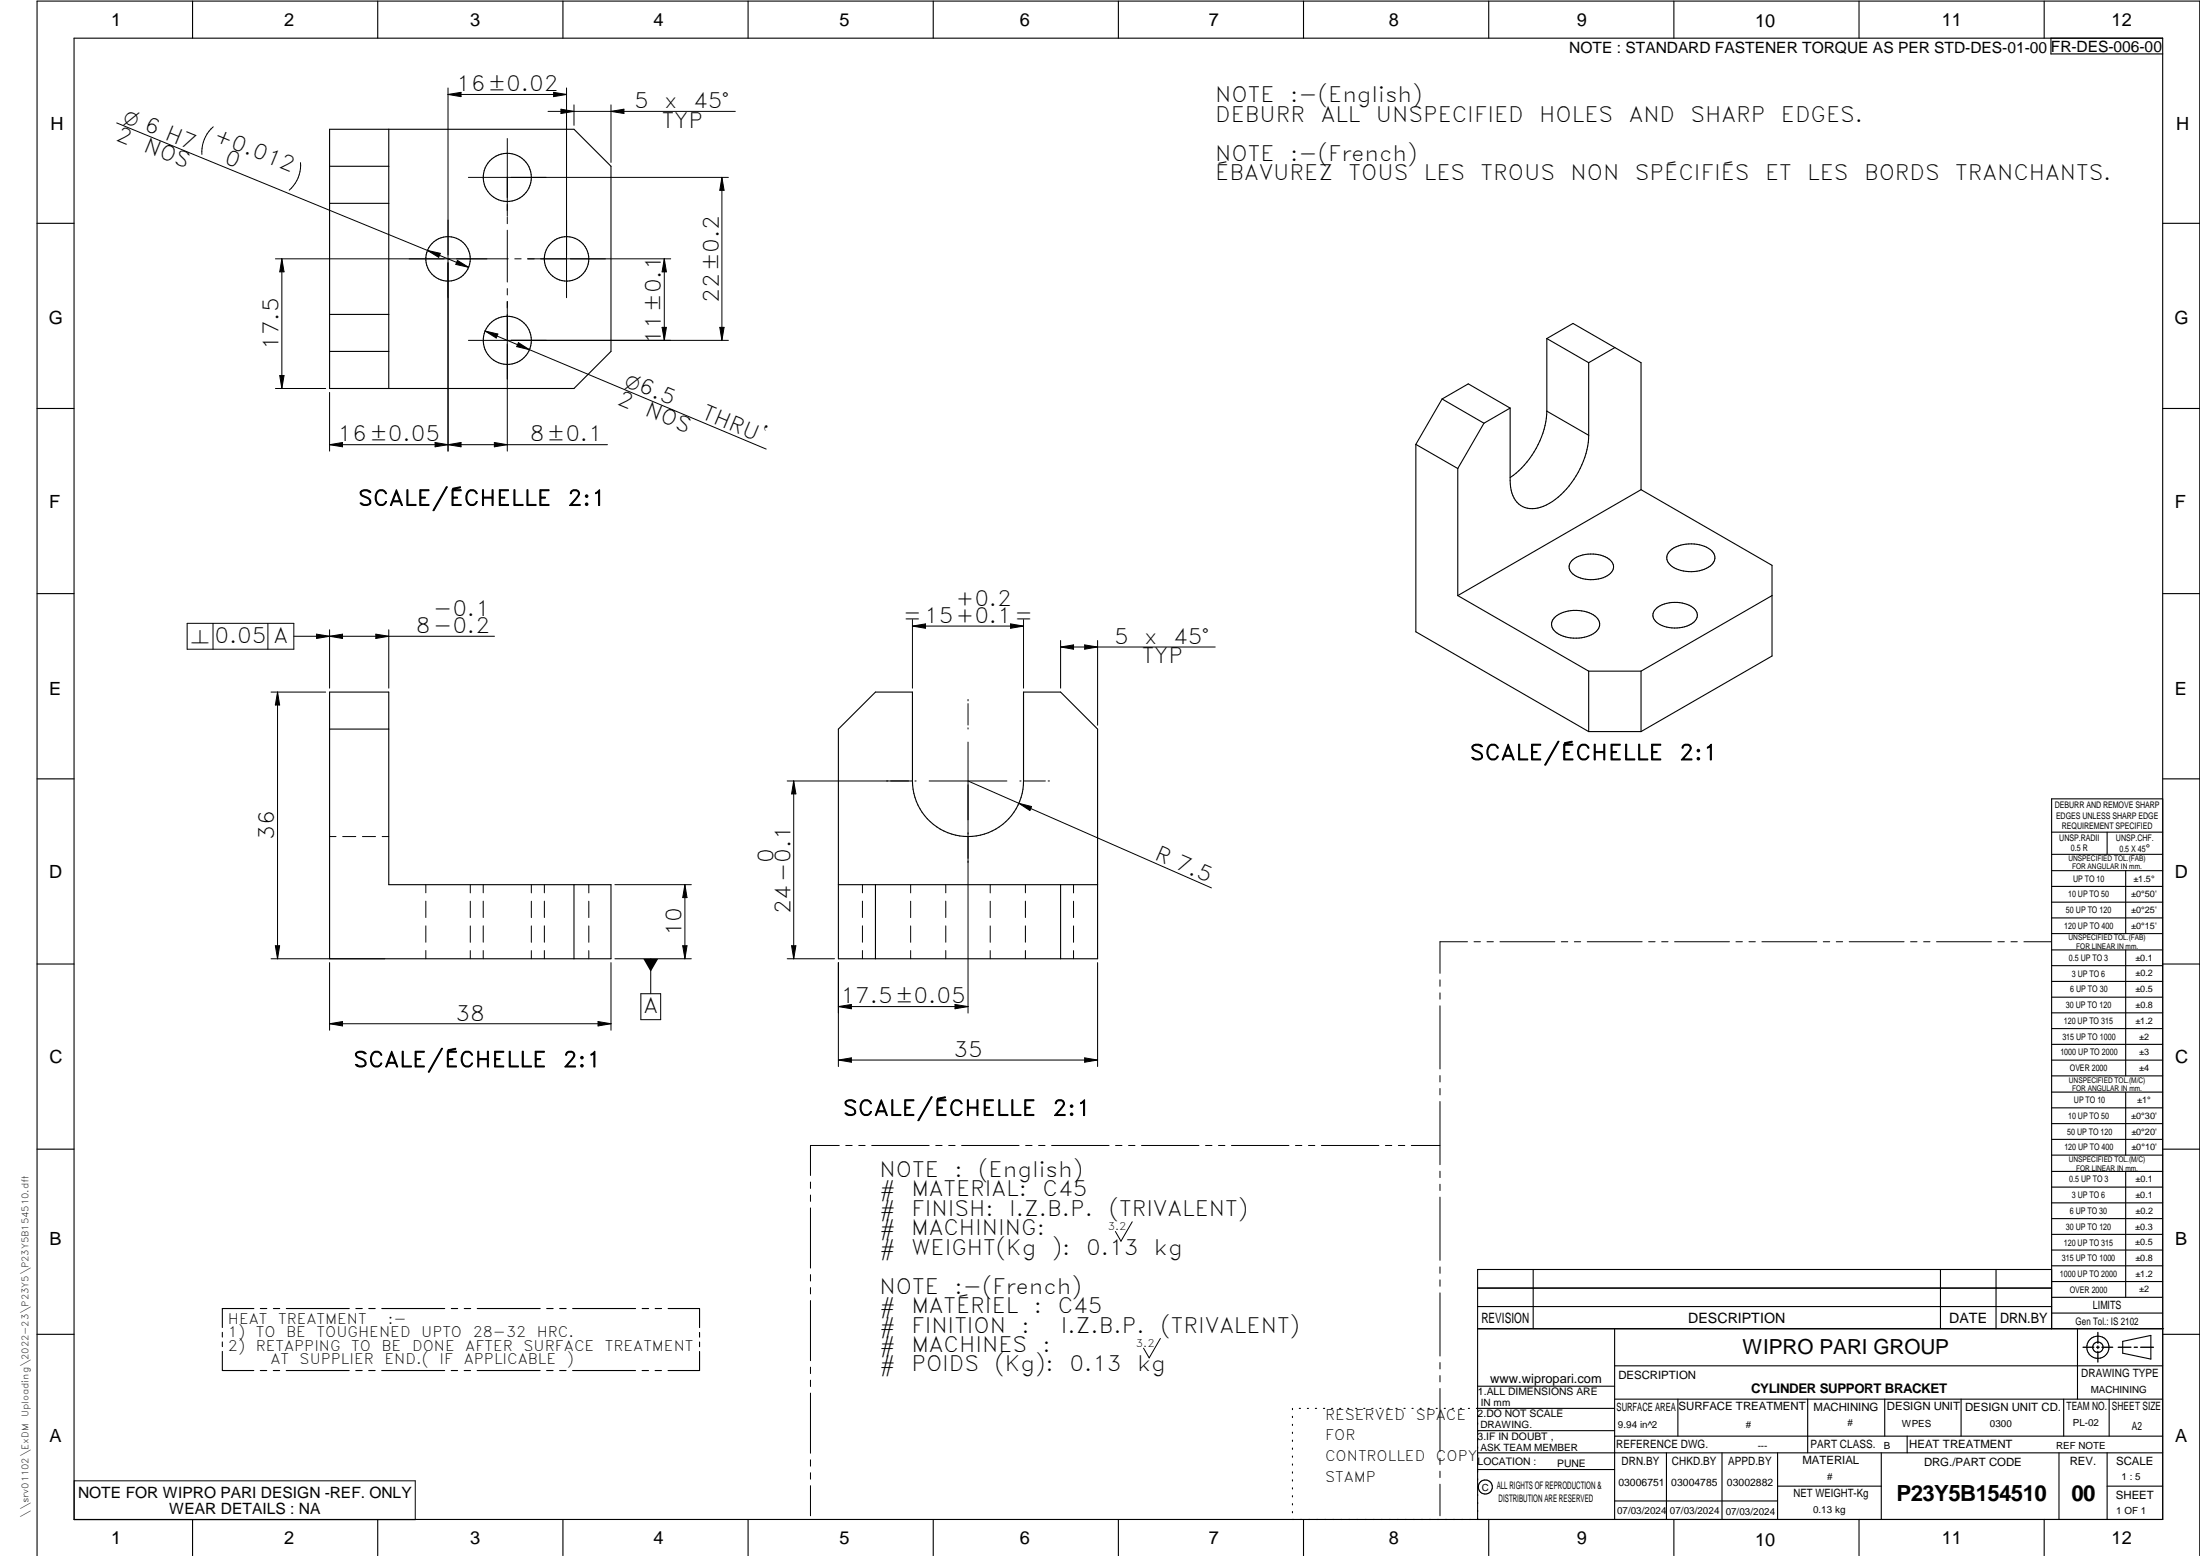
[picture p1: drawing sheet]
<svg xmlns="http://www.w3.org/2000/svg" width="594mm" height="420mm" viewBox="0 0 594 420" stroke-linecap="round" stroke-linejoin="round" font-family="sans-serif">
<g fill="none" stroke="#000" stroke-width=".3">
<path d="M20 10.3h564v400h-564zM52 .3v10M102 .3v10M152 .3v10M202 .3v10M252 .3v10M302 .3v10M352 .3v10M402 .3v10M452 .3v10M502 .3v10M552 .3v10"/>
<path d="M553.8 10.3v4.3h30.2M89 34.9h66l10 10v50l-10 10h-66zM105 34.9v70M89 54.9h16M89 44.9h16M10 60.3h10M584 60.3h10M89 84.9h16M89 94.9h16M417.7 91.4l7.1-4.1 18.3 10.6v34.3M417.7 91.4v19.6M417.7 91.4l11.3 6.5"/>
<path d="M429 97.9v19.6M436.1 93.9l-7.1 4M10 110.3h10M382.3 120l11.4 6.5M382.3 120v50.6l46.7 26.9M389.4 107.7l11.3 6.6M389.4 107.7l-7.1 12.3M389.4 107.7l7.1-4 11.3 6.5M400.7 114.3l-7 12.2M407.8 110.2l-7.1 4.1M407.8 110.2v19.6a7 7 0 0 0 4 7.3 9.7 9.7 0 0 0 9-2.9 23.8 23.8 0 0 0 8.2-16.7M417.7 111a23.6 23.6 0 0 1-9.9 17.9"/>
<path d="M417.7 111l11.3 6.5M584 110.3h10M393.7 126.5v34.3M443.1 132.2l35.4 20.5v24.4l-35.4 20.4M443.1 132.2l-49.4 28.6M424.4 151.5a8.6 8.6 0 0 1 10.5-.2 2.45 2.45 0 0 1-.9 4.2 8.7 8.7 0 0 1-9.6-.9 2.2 2.2 0 0 1 0-3.1zM450.8 148.9a9.4 9.4 0 0 1 10.6-.8 2.72 2.72 0 0 1 1.7 2.5 2.72 2.72 0 0 1-1.7 2.5 9.7 9.7 0 0 1-10.3-.5 2.45 2.45 0 0 1-.3-3.7zM10 160.3h10M393.7 160.8l35.3 20.4M420 166.5a9.5 9.5 0 0 1 11.1 .2 2.64 2.64 0 0 1-.8 4.4 9.4 9.4 0 0 1-10.7-.9 2.44 2.44 0 0 1 .4-3.7zM447 164.5a8.6 8.6 0 0 1 10.5-.1 2.45 2.45 0 0 1-.9 4.1 8.7 8.7 0 0 1-9.6-.8 2.17 2.17 0 0 1 0-3.2zM478.5 160.8l-35.4 20.4"/>
<path d="M584 160.3h10M89 186.9h16v52h60v20h-76zM89 196.9h16M226.4 196.9l10-10h10v24a15 15 0 0 0 15 15 15 15 0 0 0 15-15v-24h10l10 10v62h-70zM429 181.2v16.3M429 181.2h14.1M429 197.5h14.1M443.1 181.2v16.3M10 210.3h10M584 215.7h-30v143.1M584 210.3h10M155 238.9v20"/>
<path d="M226.4 238.9h70M236.4 238.9v20M286.4 238.9v20M554 230.7h30M554 224.7h30M554 235.1h30M554 239.4h30M569 224.7v6M574 235.1v17M554 243.6h30M554 247.9h30M554 252.1h30"/>
<path d="M554 256.5h30M574 256.5v34M10 260.3h10M554 260.8h30M554 265h30M554 269.3h30M554 273.5h30M554 277.7h30M584 260.3h10M554 282h30M554 286.3h30M554 290.5h30"/>
<path d="M554 294.9h30M554 299.1h30M574 294.9v17M10 310.3h10M554 303.4h30M554 307.7h30M554 311.9h30M554 316.3h30M574 316.3v34M584 310.3h10M554 320.5h30M554 324.8h30"/>
<path d="M554 329.1h30M554 333.3h30M554 337.5h30M60 359.8v1.2M68.6 353.3h-8.6v5.2M70.3 353.3h1.7M73.8 353.3h1.7M77.3 353.3h17M96.1 353.3h1.7M99.6 353.3h1.7M103.1 353.3h17M121.9 353.3h1.7"/>
<path d="M125.4 353.3h1.7M128.9 353.3h17M147.6 353.3h1.8M151.1 353.3h1.8M154.6 353.3h17M173.4 353.3h1.7M176.9 353.3h1.7M180.4 353.3h8.5v5.2M188.9 359.8v1.3M399 358.8h185.3M399 352.8h155M399 347.8h155"/>
<path d="M414 342.8v16M436 358.8v51.5M524 342.8v16M539 342.8v16M554 342.8h-155v67.5M554 341.8h30M554 346.1h30M554 350.3h30M554 354.6h30M561 358.8v19M10 360.3h10M60 362.4v1.2"/>
<path d="M60 364.9v5.2h8.5M70.3 370.1h1.7M73.8 370.1h1.7M77.3 370.1h17M96.1 370.1h1.7M99.6 370.1h1.7M103.1 370.1h17M121.8 370.1h1.8M125.3 370.1h1.8M128.9 370.1h17M147.6 370.1h1.7M151.1 370.1h1.8"/>
<path d="M154.6 370.1h17M173.4 370.1h1.7M176.9 370.1h1.7M188.9 364.9v5.2h-8.5M188.9 362.4v1.2M399 374.3h37M436 368.8h148M436 377.8h148M453.1 377.8v10M488.1 377.8v14.5M508.9 377.8v10M529.6 377.8v10"/>
<path d="M557.3 377.8v10M569.5 377.8v10M573.2 362.2l7.6-1.6v6.4l-7.6-1.6zM584 360.3h10M349 380.3v.3M349 382.4v.4M349 384.6v.3M349 386.7v.4M349 388.9v.3M349 391v.4M349 393.2v.3M349 395.3v.3"/>
<path d="M349 397.4v.4M349 399.6v.3M350.9 380.3h.3M353 380.3h.3M355.2 380.3h.3M357.4 380.3h.3M359.6 380.3h.3M361.7 380.3h.3M363.9 380.3h.3M366.1 380.3h.3M368.3 380.3h.3M370.4 380.3h.3"/>
<path d="M372.6 380.3h.3M374.8 380.3h.3M376.9 380.3h.4M379.1 380.3h.3M381.3 380.3h.3M383.4 380.3h.4M385.6 380.3h.4M387.8 380.3h.3M390 380.3h.3M392.1 380.3h.4M394.3 380.3h.4M396.5 380.3h.3"/>
<path d="M399 396.8h37M399 392.3h185M399 386.3h37M436 387.8h148M436 380.3h-37.3M450 392.3v18M465 392.3v18M480 392.3v18M508 392.3v18M515 387.8v4.5M556 392.3v18M569 392.3v18"/>
<path d="M52 410.3v9.8M102 410.3v9.8M152 410.3v9.8M202 410.3v9.8M252 410.3v9.8M302 410.3v9.8M349 401.7v.4M349 403.9v.3M349 406v.4M349 408.2v.3M352 410.3v9.8M402 410.3v9.8"/>
<path d="M436 405.3h44M452 410.3v9.8M480 401.3h28M502 410.3v9.8M552 410.3v9.8M569 401.3h15M10 420.1v-419.8h584v419.8"/>
<circle cx="137" cy="47.9" r="6.5"/>
<circle cx="121" cy="69.9" r="6"/>
<circle cx="153" cy="69.9" r="6"/>
<circle cx="137" cy="91.9" r="6.5"/>
<circle cx="566.5" cy="363.8" r="1.4"/>
<circle cx="566.5" cy="363.8" r="3"/>
<circle cx="401.1" cy="401.5" r="1.91"/>
</g>
<g fill="none" stroke="#000" stroke-width=".27">
<path d="M31.5 33.2l83.9 34.4M57.6 34.2a9 9 0 0 0-3.1 7.5M121 23.7v98.1M121 25.5l3.5-.6v1.2zM121 25.5h32M137 37.4v21M148 30.1h50.6M149.5 24.9l3.5 .6-3.5 .6zM151.5 29.5l3.5 .6-3.5 .5zM153 23.7v56.7M155 28.3v5.5M165 30.1l3.5-.6v1.1z"/>
<path d="M165 28.3v15.6M81.1 43.9a8.9 8.9 0 0 1-3 7.5M126.5 47.9h70.2M137 58.7v1.7M194.9 47.9l.6 3.5h-1.1zM194.9 47.9v44M74.4 69.9h62.8M76.1 69.9v35M76.1 69.9l.6 3.5h-1.2zM115.4 67.6l11.1 4.6M115.4 67.6l3.5 .8-.4 1.1zM123.5 70.3l3 1.9-3.4-.8z"/>
<path d="M137 62.2v14M137 77.9v1.8M139 69.9h1.7M142.5 69.9h38.6M179.4 69.9v22M179.4 69.9l.6 3.5h-1.2zM126.5 91.9h70.2M131 89.4l3.4 .8-.4 1.1zM131 89.4l12 5M137 81.4v40.4M140 92.5l3 1.9-3.5-.8zM143 94.4l63.9 26.9"/>
<path d="M178.8 88.4h1.2l-.6 3.5zM194.4 88.4h1.1l-.6 3.5zM74.4 104.9h13.5M75.5 101.4h1.2l-.6 3.5zM89 106v15.8M117.5 119.5l3.5 .6-3.5 .5zM133.5 119.5l3.5 .6-3.5 .5zM89 120.1l3.5-.6v1.2zM89 120.1h75M121 120.1l3.5-.6v1.2zM50.5 168.3h28.8v7h-28.8zM57.5 168.3v7"/>
<path d="M72.3 168.3v7M79.3 171.8h54.2M85.5 171.2l3.5 .6-3.5 .6zM89 170.1v15.7M89 171.8l3.5-.6v1.2zM101.5 171.2l3.5 .6-3.5 .6zM105 170.1v15.7M246.4 167.3v18.5M246.4 169.1l3.5-.6v1.2zM246.4 169.1h30M272.9 168.5l3.5 .6-3.5 .6zM276.4 167.3v18.5"/>
<path d="M286.4 173v12.8M286.4 174.7h41.8M286.4 174.7l3.5-.6v1.2zM292.9 174.1l3.5 .6-3.5 .6zM296.4 173v22.8M73.2 186.9h14.7M74.9 186.9v72M74.9 186.9l.6 3.5h-1.1zM261.4 188.9v.4M261.4 190v5.8M261.4 196.5v.4M212.6 210.9h33.7"/>
<path d="M214.3 210.9v48M214.3 210.9l.6 3.5h-1.1zM247.1 210.9h.3M250.9 210.9h21M261.4 200.4v73.2M261.4 210.9l65.7 28.9M275.1 216.9l3.5 .9-.5 1.1zM275.4 210.9h.3M276.5 210.9h5.8M283 210.9h.4M89 225.9h1.7M92.5 225.9h3.6"/>
<path d="M97.9 225.9h3.5M103.2 225.9h1.8M115 238.9v2.2M127 238.9v2.2M130.5 238.9v2.2M143.5 238.9v2.2M147 238.9v2.2M159 238.9v2.2M166 238.9h20.7M184.9 238.9l.6 3.5h-1.1zM184.9 238.9v20M232.9 238.9v2.2"/>
<path d="M245.9 238.9v2.2M255.4 238.9v2.2M267.4 238.9v2.2M276.9 238.9v2.2M289.9 238.9v2.2M73.2 258.9h30.7M74.4 255.4h1.1l-.6 3.5zM89 259.9v18.3M115 243.3v4.5M115 250v4.4M115 256.7v2.2M127 243.4v4.4"/>
<path d="M127 250v4.4M127 256.7v2.2M130.5 243.3v4.5M130.5 250v4.4M130.5 256.7v2.2M143.5 243.4v4.4M143.5 250v4.4M143.5 256.7v2.2M147 243.3v4.5M147 250v4.4M147 256.7v2.2M159 243.4v4.4"/>
<path d="M159 250v4.4M159 256.7v2.2M165 259.9v18.3M166 258.9h20.7M175.7 258.9v9.4M184.4 255.4h1.1l-.6 3.5zM212.6 258.9h12.8M213.8 255.4h1.1l-.6 3.5zM226.4 259.9v28.1M232.9 243.3v4.5M232.9 250v4.4M232.9 256.7v2.2"/>
<path d="M245.9 243.4v4.4M245.9 250v4.4M245.9 256.7v2.2M255.4 243.3v4.5M255.4 250v4.4M255.4 256.7v2.2M267.4 243.4v4.4M267.4 250v4.4M267.4 256.7v2.2M276.9 243.3v4.5M276.9 250v4.4M276.9 256.7v2.2"/>
<path d="M289.9 243.4v4.4M289.9 250v4.4M289.9 256.7v2.2M296.4 259.9v28.1M396.3 254.3h-7.5v8.5M398 254.3h1.8M401.5 254.3h1.8M405 254.3h14.9M421.6 254.3h1.7M425.1 254.3h1.7M428.6 254.3h14.8M445.2 254.3h1.7"/>
<path d="M448.7 254.3h1.7M452.2 254.3h14.8M468.8 254.3h1.7M472.3 254.3h1.7M475.8 254.3h14.8M492.4 254.3h1.7M495.9 254.3h1.7M499.4 254.3h14.8M515.9 254.3h1.8M519.4 254.3h1.8M522.9 254.3h14.9M539.5 254.3h1.7"/>
<path d="M543 254.3h1.7M546.5 254.3h7.4M89 276.4l3.5-.6v1.2zM89 276.4h76M161.5 275.8l3.5 .6-3.5 .6zM173.1 268.3h5.3v7h-5.3zM226.4 271.8l3.5-.6v1.2zM226.4 271.8h35M257.9 271.2l3.5 .6-3.5 .6zM388.8 264.6v1.7M388.8 268.1v1.7M388.8 271.6v17"/>
<path d="M226.4 286.2l3.5-.6v1.2zM226.4 286.2h70M292.9 285.6l3.5 .6-3.5 .6zM388.8 290.4v1.8M388.8 293.9v1.8M388.8 297.4v17.1M218.9 319.2v1.7M226.6 309.3h-7.7v8.1M228.4 309.3h1.7M231.9 309.3h1.7M235.4 309.3h15.5M252.7 309.3h1.7"/>
<path d="M256.2 309.3h1.7M259.7 309.3h15.5M277 309.3h1.7M280.5 309.3h1.7M284 309.3h15.5M301.2 309.3h1.8M304.8 309.3h1.7M308.2 309.3h15.6M325.5 309.3h1.8M329 309.3h1.8M332.5 309.3h15.6M349.8 309.3h1.8"/>
<path d="M353.3 309.3h1.7M356.8 309.3h15.5M374.1 309.3h1.7M377.6 309.3h1.7M381.1 309.3h7.7M388.8 316.3v1.7M388.8 319.8v1.7M218.9 322.7v1.7M218.9 326.2v16.2M305.7 329.9l-3 5.3-1.5-2.7M388.8 323.3v17M218.9 344.2v1.7"/>
<path d="M218.9 347.7v1.7M218.9 351.2v16.2M388.8 342.1v1.7M388.8 345.6v1.7M388.8 349.1v17.1M218.9 369.2v1.7M218.9 372.7v1.7M218.9 376.2v16.2M313.3 361.4l-3 5.3-1.5-2.7M388.8 367.9v1.8M388.8 371.4v1.7M388.8 374.9v17.1"/>
<path d="M20 399.9h92.1v10.5h-92.1zM218.9 394.2v1.7M218.9 397.7v1.7M388.8 393.8v1.7M388.8 397.3v1.7M218.9 401.2v8.1M388.8 400.8v8.5"/>
</g>
<path d="M566.5 359.8v2.9M562.5 363.8h2.9M566.1 363.8h.8M566.5 363.5v.7M566.5 364.9v2.9M567.6 363.8h2.9M572 363.8h3.4M576.3 363.8h.9M578.1 363.8h3.4" fill="none" stroke="#000" stroke-width=".36"/>
<g fill="#000">
<path d="M121 25.5l3.5-.6v1.2zM149.5 24.9l3.5 .6-3.5 .6zM151.5 29.5l3.5 .6-3.5 .5zM165 30.1l3.5-.6v1.1zM194.9 47.9l.6 3.5h-1.1zM76.1 69.9l.6 3.5h-1.2zM115.4 67.6l3.5 .8-.4 1.1zM123.5 70.3l3 1.9-3.4-.8zM179.4 69.9l.6 3.5h-1.2zM131 89.4l3.4 .8-.4 1.1zM140 92.5l3 1.9-3.5-.8zM178.8 88.4h1.2l-.6 3.5z"/>
<path d="M194.4 88.4h1.1l-.6 3.5zM75.5 101.4h1.2l-.6 3.5zM89 120.1l3.5-.6v1.1zM117.5 119.5l3.5 .6-3.5 .5zM121 120.1l3.5-.6v1.1zM133.5 119.5l3.5 .6-3.5 .5zM85.5 171.2l3.5 .6-3.5 .6zM89 171.8l3.5-.6v1.2zM101.5 171.2l3.5 .6-3.5 .6zM246.4 169.1l3.5-.6v1.2zM272.9 168.5l3.5 .6-3.5 .6zM286.4 174.7l3.5-.6v1.2z"/>
<path d="M292.9 174.1l3.5 .6-3.5 .6zM74.9 186.9l.6 3.5h-1.1zM214.3 210.9l.6 3.5h-1.1zM275.1 216.9l3.5 .9-.5 1.1zM74.4 255.4h1.1l-.6 3.5zM173.7 258.9h4.1l-2.1 3.5zM184.9 238.9l.6 3.5h-1.1zM184.4 255.4h1.1l-.6 3.5zM213.8 255.4h1.1l-.6 3.5zM89 276.4l3.5-.6v1.2zM161.5 275.8l3.5 .6-3.5 .6zM226.4 271.8l3.5-.6v1.2z"/>
<path d="M257.9 271.2l3.5 .6-3.5 .6zM226.4 286.2l3.5-.6v1.2zM292.9 285.6l3.5 .6-3.5 .6z"/>
</g>
<g font-size="6">
<text x="512.1" y="405.2">P23Y5B154510</text>
<text x="559.4" y="405.2">00</text>
</g>
<g font-size="5.7">
<text x="123.1" y="24.6">16±0.02</text>
<text x="171.3" y="29.2">5</text>
<text x="179.4" y="29.2">x</text>
<text x="187.2" y="29.2">45°</text>
<text x="328.2" y="27.6">NOTE</text>
<text x="348.4" y="27.6">:-(English)</text>
<text x="178.7" y="34.4">TYP</text>
<text x="328.2" y="32.9">DEBURR</text>
<text x="356.7" y="32.9">ALL</text>
<text x="371.5" y="32.9">UNSPECIFIED</text>
<text x="415.7" y="32.9">HOLES</text>
<text x="439.8" y="32.9">AND</text>
<text x="456.5" y="32.9">SHARP</text>
<text x="480.9" y="32.9">EDGES.</text>
<text x="31" y="37.7" transform="rotate(22 31 37.7)">2</text>
<text x="38.5" y="40.8" transform="rotate(22 38.5 40.8)">NOS</text>
<text x="57.4" y="38" transform="rotate(22 57.4 38)">+0.012</text>
<text x="60.3" y="44" transform="rotate(22 60.3 44)">0</text>
<text x="328.2" y="43.4">NOTE</text>
<text x="348.4" y="43.4">:-(French)</text>
<text x="328.2" y="48.7">ÉBAVUREZ</text>
<text x="364.2" y="48.7">TOUS</text>
<text x="384.5" y="48.7">LES</text>
<text x="399.8" y="48.7">TROUS</text>
<text x="424.1" y="48.7">NON</text>
<text x="441.5" y="48.7">SPÉCIFIÉS</text>
<text x="476.6" y="48.7">ET</text>
<text x="488" y="48.7">LES</text>
<text x="503.4" y="48.7">BORDS</text>
<text x="528" y="48.7">TRANCHANTS.</text>
<text x="194.1" y="81.8" transform="rotate(-90 194.1 81.8)">22±0.2</text>
<text x="75.2" y="94.5" transform="rotate(-90 75.2 94.5)">17.5</text>
<text x="178.5" y="92.8" transform="rotate(-90 178.5 92.8)">11±0.1</text>
<text x="166.4" y="109" transform="rotate(23 166.4 109)">2</text>
<text x="173.9" y="112.1" transform="rotate(23 173.9 112.1)">NOS</text>
<text x="189.2" y="112.8" transform="rotate(23 189.2 112.8)">THRU`</text>
<text x="91.1" y="119.2">16±0.05</text>
<text x="143" y="119.2">8±0.1</text>
<text x="96.7" y="136.5">SCALE/ÉCHELLE</text>
<text x="153.2" y="136.5">2:1</text>
<text x="117" y="166.4">-0.1</text>
<text x="258.1" y="163.6">+0.2</text>
<text x="57.9" y="173.6">0.05 A</text>
<text x="112.3" y="170.9">8-0.2</text>
<text x="243.9" y="168.2">=15+0.1=</text>
<text x="300.9" y="173.8">5</text>
<text x="309" y="173.8">x</text>
<text x="316.8" y="173.8">45°</text>
<text x="308.3" y="179.1">TYP</text>
<text x="396.9" y="205.2">SCALE/ÉCHELLE</text>
<text x="453.4" y="205.2">2:1</text>
<text x="74.1" y="226.8" transform="rotate(-90 74.1 226.8)">36</text>
<text x="208.9" y="233.1" transform="rotate(-90 208.9 233.1)">0</text>
<text x="311.5" y="231.9" transform="rotate(24 311.5 231.9)">R 7.5</text>
<text x="213.5" y="246.9" transform="rotate(-90 213.5 246.9)">24-0.1</text>
<text x="184.1" y="252.8" transform="rotate(-90 184.1 252.8)">10</text>
<text x="123" y="275.6">38</text>
<text x="173.8" y="273.6">A</text>
<text x="226.9" y="270.9">17.5±0.05</text>
<text x="257.4" y="285.4">35</text>
<text x="95.4" y="288.1">SCALE/ÉCHELLE</text>
<text x="152" y="288.1">2:1</text>
<text x="227.6" y="301.2">SCALE/ÉCHELLE</text>
<text x="284.2" y="301.2">2:1</text>
<text x="237.5" y="317.8">NOTE</text>
<text x="257.7" y="317.8">:</text>
<text x="264.2" y="317.8">(English)</text>
<text x="237.5" y="323.1">#</text>
<text x="246.1" y="323.1">MATERIAL:</text>
<text x="281.5" y="323.1">C45</text>
<text x="237.5" y="328.3">#</text>
<text x="246.1" y="328.3">FINISH:</text>
<text x="272.5" y="328.3">I.Z.B.P.</text>
<text x="299.4" y="328.3">(TRIVALENT)</text>
<text x="237.5" y="333.6">#</text>
<text x="246.1" y="333.6">MACHINING:</text>
<text x="237.5" y="338.8">#</text>
<text x="246.1" y="338.8">WEIGHT(Kg</text>
<text x="284" y="338.8">):</text>
<text x="293.3" y="338.8">0.13</text>
<text x="311.6" y="338.8">kg</text>
<text x="237.5" y="349.3">NOTE</text>
<text x="257.7" y="349.3">:-(French)</text>
<text x="237.5" y="354.6">#</text>
<text x="237.5" y="359.8">#</text>
<text x="246.1" y="354.6">MATÉRIEL</text>
<text x="246.1" y="359.8">FINITION</text>
<text x="275.9" y="359.8">:</text>
<text x="279.2" y="354.6">:</text>
<text x="285.6" y="354.6">C45</text>
<text x="286.5" y="359.8">I.Z.B.P.</text>
<text x="313.4" y="359.8">(TRIVALENT)</text>
<text x="237.5" y="365.1">#</text>
<text x="246.1" y="365.1">MACHINES</text>
<text x="281.6" y="365.1">:</text>
<text x="237.5" y="370.3">#</text>
<text x="246.1" y="370.3">POIDS</text>
<text x="268.6" y="370.3">(Kg):</text>
<text x="288.8" y="370.3">0.13</text>
<text x="307.1" y="370.3">kg</text>
</g>
<text font-size="5.6" x="470.5" y="365.5">WIPRO PARI GROUP</text>
<g font-size="5.4">
<text x="33" y="32.9" transform="rotate(22 33 32.9)">O 6 H7</text>
<text x="168.4" y="104.1" transform="rotate(23 168.4 104.1)">O6.5</text>
<text x="51.6" y="173.6">n</text>
</g>
<g font-size="4.9">
<text x="30" y="7">1</text>
<text x="76.7" y="7">2</text>
<text x="127" y="7">3</text>
<text x="176.5" y="7">4</text>
<text x="226.7" y="7">5</text>
<text x="275.4" y="7">6</text>
<text x="326.4" y="7">7</text>
<text x="375" y="7">8</text>
<text x="425.8" y="7">9</text>
<text x="473.9" y="7.4">10</text>
<text x="524.3" y="7">11</text>
<text x="570.2" y="7">12</text>
<text x="13.6" y="35.2">H</text>
<text x="587.6" y="35.2">H</text>
<text x="13.2" y="87.5">G</text>
<text x="587.2" y="87.5">G</text>
<text x="13.3" y="137.1">F</text>
<text x="587.3" y="137.1">F</text>
<text x="13.3" y="187.6">E</text>
<text x="587.3" y="187.6">E</text>
<text x="13.3" y="237">D</text>
<text x="587.3" y="237">D</text>
<text x="13.4" y="287.1">C</text>
<text x="587.4" y="287.1">C</text>
<text x="13.4" y="336.3">B</text>
<text x="587.4" y="336.3">B</text>
<text x="13.4" y="389.3">A</text>
<text x="587.4" y="389.3">A</text>
<text x="30" y="417">1</text>
<text x="76.7" y="417">2</text>
<text x="127" y="417">3</text>
<text x="176.5" y="417">4</text>
<text x="226.7" y="417">5</text>
<text x="275.4" y="417">6</text>
<text x="326.4" y="417">7</text>
<text x="375" y="417">8</text>
<text x="425.8" y="417">9</text>
<text x="473.9" y="417.4">10</text>
<text x="524.3" y="417">11</text>
<text x="570.2" y="417">12</text>
</g>
<g font-size="4.2">
<text x="423.7" y="14.3">NOTE : STANDARD FASTENER TORQUE AS PER STD-DES-01-00</text>
<text x="553.8" y="14">FR-DES-006-00</text>
<text x="21.1" y="404.4">NOTE FOR WIPRO PARI DESIGN -REF. ONLY</text>
<text x="45.7" y="408.9">WEAR DETAILS : NA</text>
</g>
<g font-size="3.9">
<text x="61.6" y="357.5">HEAT</text>
<text x="75.1" y="357.5">TREATMENT</text>
<text x="104.7" y="357.5">:-</text>
<text x="61.6" y="361.1">1)</text>
<text x="61.6" y="364.7">2)</text>
<text x="69.1" y="364.7">RETAPPING</text>
<text x="69.1" y="361.1">TO</text>
<text x="77.3" y="361.1">BE</text>
<text x="85.5" y="361.1">TOUGHENED</text>
<text x="94.9" y="364.7">TO</text>
<text x="103" y="364.7">BE</text>
<text x="111.3" y="364.7">DONE</text>
<text x="113.7" y="361.1">UPTO</text>
<text x="125.6" y="364.7">AFTER</text>
<text x="127.7" y="361.1">28-32</text>
<text x="141.4" y="364.7">SURFACE</text>
<text x="144.9" y="361.1">HRC.</text>
<text x="163.4" y="364.7">TREATMENT</text>
<text x="73" y="368.3">AT</text>
<text x="80.9" y="368.3">SUPPLIER</text>
<text x="103.8" y="368.3">END.(</text>
<text x="118.7" y="368.3">IF</text>
<text x="125.3" y="368.3">APPLICABLE</text>
<text x="153.1" y="368.3">)</text>
<text x="357.8" y="383.4">RESERVED</text>
<text x="382.3" y="383.4">SPACE</text>
<text x="357.8" y="388.9">FOR</text>
<text x="357.8" y="394.5">CONTROLLED</text>
<text x="387.8" y="394.5">COPY</text>
<text x="357.8" y="400.1">STAMP</text>
</g>
<g font-size="3.8">
<text x="400.1" y="357.1">REVISION</text>
<text x="455.9" y="357.1">DESCRIPTION</text>
<text x="526.4" y="357.1">DATE</text>
<text x="540.1" y="357.1">DRN.BY</text>
</g>
<text font-size="3.6" x="472.8" y="376.2">CYLINDER SUPPORT BRACKET</text>
<text font-size="3.5" x="402.4" y="373.3">www.wipropari.com</text>
<g font-size="3.1">
<text x="565.2" y="353.5">LIMITS</text>
<text x="562" y="371.7">DRAWING TYPE</text>
<text x="437" y="372.3">DESCRIPTION</text>
<text x="436.5" y="380.9">SURFACE AREA</text>
<text x="453.3" y="380.9">SURFACE TREATMENT</text>
<text x="489.7" y="380.9">MACHINING</text>
<text x="509.5" y="380.9">DESIGN UNIT</text>
<text x="530.6" y="380.9">DESIGN UNIT CD.</text>
<text x="558" y="380.7">TEAM NO.</text>
<text x="570.3" y="380.7">SHEET SIZE</text>
<text x="575.6" y="386.1">A2</text>
<text x="436.4" y="391.1">REFERENCE DWG.</text>
<text x="437.9" y="395.5">DRN.BY</text>
<text x="451.5" y="395.5">CHKD.BY</text>
<text x="466.6" y="395.5">APPD.BY</text>
<text x="486.7" y="395.4">MATERIAL</text>
<text x="488.9" y="391">PART CLASS.</text>
<text x="515.6" y="391">HEAT TREATMENT</text>
<text x="519.6" y="395.9">DRG./PART CODE</text>
<text x="558.9" y="395.6">REV.</text>
<text x="571.4" y="395.6">SCALE</text>
<text x="484.3" y="404.3">NET WEIGHT-Kg</text>
<text x="571.4" y="404.7">SHEET</text>
</g>
<text font-size="3" x="579.5" y="230.1">°</text>
<g font-size="2.8">
<text x="299.1" y="332.1">3.2</text>
<text x="560.5" y="357.7">Gen Tol.: IS 2102</text>
<text x="306.7" y="363.6">3.2</text>
<text x="399.1" y="376.7">1.ALL DIMENSIONS ARE</text>
<text x="399" y="382.7">2.DO NOT SCALE</text>
<text x="399" y="388.7">3.IF IN DOUBT ,</text>
<text x="399" y="395.5">LOCATION :</text>
<text x="420.5" y="396">PUNE</text>
<text x="437" y="401.3">03006751</text>
<text x="451.3" y="401.2">03004785</text>
<text x="466.3" y="401.3">03002882</text>
<text x="404.2" y="402">ALL RIGHTS OF REPRODUCTION &amp;</text>
<text x="404.7" y="405.4">DISTRIBUTION ARE RESERVED</text>
</g>
<g font-size="2.7">
<text x="564.6" y="376.2">MACHINING</text>
<text x="399.9" y="379.7">IN mm</text>
<text x="399.8" y="385.7">DRAWING.</text>
<text x="436.9" y="385.5">9.94 in^2</text>
<text x="471.4" y="385.6">#</text>
<text x="498.9" y="385.1">#</text>
<text x="513.6" y="385.3">WPES</text>
<text x="537.3" y="385.2">0300</text>
<text x="559.7" y="385.2">PL-02</text>
<text x="399.8" y="391.8">ASK TEAM MEMBER</text>
<text x="474.7" y="391.2">---</text>
<text x="508.7" y="391.2">B</text>
<text x="555.2" y="391.2">REF NOTE</text>
<text x="493.4" y="399.6">#</text>
<text x="572.9" y="399.8">1 : 5</text>
<text x="400.1" y="402.5">C</text>
<text x="436.7" y="408.7">07/03/2024</text>
<text x="450.9" y="408.8">07/03/2024</text>
<text x="466" y="409">07/03/2024</text>
<text x="489.6" y="408.5">0.13 kg</text>
<text x="571.5" y="408.7">1 OF 1</text>
</g>
<g font-size="2.5">
<text x="559.2" y="229.9">0.5 R</text>
<text x="572.3" y="230.1">0.5 X 45</text>
<text x="559.4" y="323.5">3 UP TO 6</text>
<text x="558.9" y="327.8">6 UP TO 30</text>
<text x="557.8" y="332">30 UP TO 120</text>
</g>
<g font-size="2.4">
<text x="554.9" y="218.3">DEBURR AND REMOVE SHARP</text>
<text x="555.2" y="221.1">EDGES UNLESS SHARP EDGE</text>
<text x="556.1" y="227.2">UNSP.RADII</text>
<text x="556.8" y="223.8">REQUIREMENT SPECIFIED</text>
<text x="571.4" y="227">UNSP.CHF.</text>
<text x="559.8" y="238">UP TO 10</text>
<text x="576.1" y="238.1">±1.5°</text>
<text x="558.5" y="242.3">10 UP TO 50</text>
<text x="575.5" y="242.3">±0°50'</text>
<text x="557.4" y="250.8">120 UP TO 400</text>
<text x="557.9" y="246.5">50 UP TO 120</text>
<text x="575.5" y="250.8">±0°15'</text>
<text x="575.5" y="246.6">±0°25'</text>
<text x="558.7" y="259.4">0.5 UP TO 3</text>
<text x="559.5" y="263.7">3 UP TO 6</text>
<text x="576.6" y="259.4">±0.1</text>
<text x="576.6" y="263.7">±0.2</text>
<text x="559" y="268">6 UP TO 30</text>
<text x="576.6" y="268">±0.5</text>
<text x="557.9" y="272.2">30 UP TO 120</text>
<text x="576.6" y="272.2">±0.8</text>
<text x="556.9" y="280.7">315 UP TO 1000</text>
<text x="557.3" y="276.5">120 UP TO 315</text>
<text x="576.6" y="276.5">±1.2</text>
<text x="577.7" y="280.7">±2</text>
<text x="556.4" y="284.9">1000 UP TO 2000</text>
<text x="577.6" y="285">±3</text>
<text x="558.9" y="289.2">OVER 2000</text>
<text x="577.7" y="289.3">±4</text>
<text x="560" y="297.9">UP TO 10</text>
<text x="577.1" y="297.9">±1°</text>
<text x="558.5" y="302.1">10 UP TO 50</text>
<text x="575.5" y="302.2">±0°30'</text>
<text x="557.5" y="310.6">120 UP TO 400</text>
<text x="558.2" y="306.4">50 UP TO 120</text>
<text x="575.5" y="310.6">±0°10'</text>
<text x="575.5" y="306.4">±0°20'</text>
<text x="558.8" y="319.2">0.5 UP TO 3</text>
<text x="576.6" y="323.5">±0.1</text>
<text x="576.6" y="319.3">±0.1</text>
<text x="576.7" y="327.8">±0.2</text>
<text x="576.6" y="332">±0.3</text>
<text x="556.8" y="340.6">315 UP TO 1000</text>
<text x="557.3" y="336.3">120 UP TO 315</text>
<text x="576.6" y="336.3">±0.5</text>
<text x="576.6" y="340.6">±0.8</text>
<text x="556.2" y="344.8">1000 UP TO 2000</text>
<text x="576.6" y="344.8">±1.2</text>
<text x="558.9" y="349">OVER 2000</text>
<text x="577.7" y="349">±2</text>
<text x="7.7" y="382.7" transform="rotate(-90 7.7 382.7)">Uploading\2022-23\P23Y5\P23Y5B154510.dft</text>
<text x="7.7" y="409.9" transform="rotate(-90 7.7 409.9)">\\srv01102\ExDM</text>
</g>
<g font-size="2.1">
<text x="558.6" y="232.4">UNSPECIFIED TOL.(FAB)</text>
<text x="559.5" y="234.8">FOR ANGULAR IN mm.</text>
<text x="558.6" y="254">UNSPECIFIED TOL.(FAB)</text>
<text x="560.7" y="256.3">FOR LINEAR IN mm.</text>
<text x="558.7" y="292.4">UNSPECIFIED TOL.(M/C)</text>
<text x="559.6" y="294.7">FOR ANGULAR IN mm.</text>
<text x="558.7" y="313.8">UNSPECIFIED TOL.(M/C)</text>
<text x="560.6" y="316.2">FOR LINEAR IN mm.</text>
</g>
</svg>
